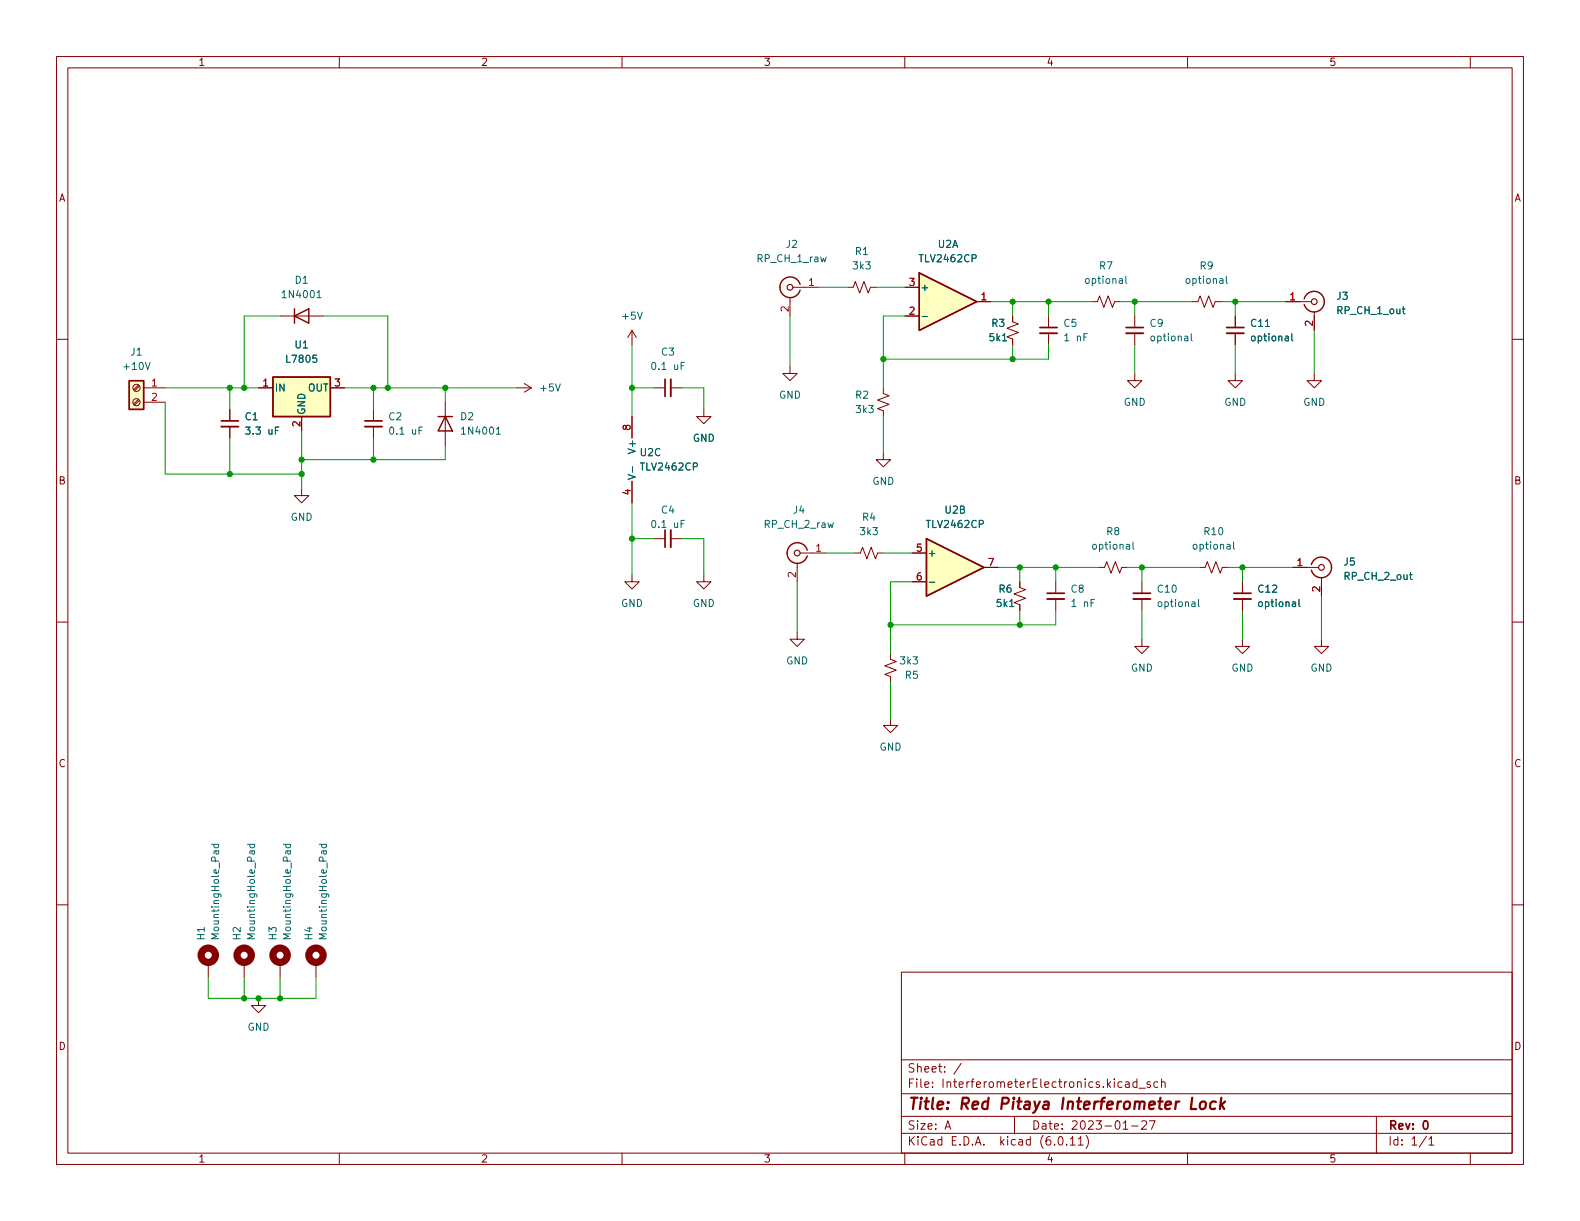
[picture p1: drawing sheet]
<svg xmlns="http://www.w3.org/2000/svg" width="279mm" height="216mm" viewBox="0 0 279 216" stroke-linecap="round" stroke-linejoin="round" font-family="sans-serif">
<g fill="none" stroke="#840000" stroke-width=".18">
<path d="M10 10h259.4v195.9h-259.4zM12 12h255.4v191.9h-255.4zM60 10v2M110 10v2M160 10v2M210 10v2M260 10v2M10 60h2M49.5 55.9h7.6M111.8 58.4v2.6M111.8 58.4l-.8 1.3M111.8 58.4l.7 1.3"/>
<path d="M139.7 52.6v3.3M140.2 50.8h4.6M149.9 50.8h1l.4-1 .7 2 .8-2 .7 2 .4-1h1M160 50.8h2.6M160 55.9h2.6M172.7 53.3h2.6M179.1 55.9v1l1 .4-2 .7 2 .8-2 .8 1 .3v1.1M185.4 55.9v2M185.4 58.9v2.1M193 53.3h1.1l.3-1 .8 2.1 .8-2.1 .7 2.1 .4-1.1h1M200.7 55.9v2M200.7 58.9v2.1"/>
<path d="M210.8 53.3h1l.4-1 .8 2.1 .7-2.1 .8 2.1 .4-1.1h1M218.4 55.9v2M218.4 58.9v2.1M227.3 53.3h4.6M232.4 55.1v3.3M267.4 60h2M24.5 70.6l-.9 .9M24.5 68.1l-.9 .8M24.7 70.8l-.9 .8M24.7 68.2l-.9 .9M25.4 68.6h3.8M25.4 71.1h3.8"/>
<path d="M40.6 72.4v2M40.6 75.4v2.1M45.7 68.6h2.6M53.3 73.7v2.5M58.4 68.6h2.6M66 72.4v2M66 75.4v2.1M78.7 71.1v7.6M91.4 68.6h2.6M92.7 67.8l1.3 .8M94 68.6l-1.3 .7M111.8 73.7v3.8"/>
<path d="M115.6 68.6h2M118.6 68.6h2M124.5 72.4v1.3h1.2l-1.2 1.2-1.3-1.2h1.3M139.7 64.8v1.2h1.3l-1.3 1.3-1.3-1.3h1.3M156.2 68.6v1l1 .4-2 .7 2 .8-2 .8 1 .3v1.1M200.7 66v1.3h1.2l-1.2 1.3-1.3-1.3h1.3M218.4 66v1.3h1.3l-1.3 1.3-1.2-1.3h1.2M232.4 66v1.3h1.3l-1.3 1.3-1.3-1.3h1.3M53.3 86.4v1.2h1.3l-1.3 1.3-1.2-1.3h1.2M111.8 85.1v3.8M115.6 95.3h2M118.6 95.3h2"/>
<path d="M141 99.6v3.3M141.5 97.8h4.5M151.1 97.8h1l.4-1 .8 2 .8-2 .7 2 .4-1h1M156.2 80v1.3h1.3l-1.3 1.3-1.3-1.3h1.3M161.3 97.8h2.5M10 110h2M111.8 101.6v1.3h1.2l-1.2 1.2-1.3-1.2h1.3M124.5 101.6v1.3h1.2l-1.2 1.2-1.3-1.2h1.3M141 111.8v1.2h1.2l-1.2 1.3-1.3-1.3h1.3M157.5 115.6v1l1 .4-2 .7 2 .8-2 .8 1 .3v1.1M161.3 102.9h2.5M174 100.3h2.5"/>
<path d="M180.3 102.9v1l1.1 .4-2.1 .7 2.1 .8-2.1 .8 1 .3v1.1M186.7 102.9v2M186.7 105.9v2.1M194.3 100.3h1l.4-1 .8 2 .7-2 .8 2 .4-1h1M201.9 113v1.3h1.3l-1.3 1.3-1.2-1.3h1.2M201.9 102.9v2M201.9 105.9v2.1M212.1 100.3h1l.4-1 .7 2 .8-2 .8 2 .4-1h1M219.7 113v1.3h1.3l-1.3 1.3-1.3-1.3h1.3M219.7 102.9v2M219.7 105.9v2.1M228.6 100.3h4.6"/>
<path d="M233.7 113v1.3h1.2l-1.2 1.3-1.3-1.3h1.3M233.7 102.1v3.3M267.4 110h2M157.5 127v1.3h1.2l-1.2 1.2-1.3-1.2h1.3M10 160h2M267.4 160h2M36.8 170.2v2.5M43.2 170.2v2.5M45.7 176.5v1.3h1.3l-1.3 1.3-1.3-1.3h1.3M49.5 170.2v2.5M55.9 170.2v2.5M159.4 171.9h108v32h-108z"/>
<path d="M159.4 197.4h108M159.4 193.4h108M159.4 187.4h108M164.9 192.1v.2M164.9 191.4v.1M167 189.4v.2M167 188.7v.1M170 188l-1.3 1.9M179.4 197.4v3M200.1 199.1h1.2M201 191.4l-.4-.1-.3 .3v.4l.2 .2h.5M201 190.8v1.5"/>
<path d="M201.4 192.4h1.1M201.9 198.3l.6-.1 .2 .1 .1 .3-1 1.1h1M203.3 198.2h1l-.7 1.5M203.4 191.4l-.4-.1-.2 .2 .1 .2 .5 .2v.3h-.6M204.8 191.4l-.5-.1-.3 .3v.4l.2 .2h.6M205.4 191.4l.2-.1 .4 .1v.9M205.4 190.8v1.5M243.4 197.4v6.5M60 203.9v2M110 203.9v2M159.4 200.4h108M160 203.9v2"/>
<path d="M192 200.8a1.72 1.72 0 0 1 0 2.2M210 203.9v2M252.7 201.4l.4-.4v1.5M252.7 202.5h.8M260 203.9v2"/>
<circle cx="24.1" cy="68.6" r=".63"/>
<circle cx="24.1" cy="71.1" r=".63"/>
</g>
<path d="M208.6 194.8l-.4 .1-.3 .3M210.8 194.1l-.2 2h.9" fill="none" stroke="#840000" stroke-width=".4"/>
<path d="M52.1 55.9l2.5-1.3v2.6zM52.1 54.6v2.6M141.5 50.3a1.81 1.81 0 0 0-2.8-1 1.81 1.81 0 0 0 0 3 1.81 1.81 0 0 0 2.8-1M162.6 48.3l10.1 5-10.1 5.1zM230.6 52.8a1.81 1.81 0 0 1 2.8-.9 1.81 1.81 0 0 1 0 2.9 1.81 1.81 0 0 1-2.8-1M22.9 67.3h2.5v5.1h-2.5zM48.3 66.7h10.1v7h-10.1zM77.5 73.7h2.5M78.7 73.7l1.3 2.5h-2.5zM142.7 97.3a1.81 1.81 0 0 0-2.7-1 1.81 1.81 0 0 0 0 3 1.81 1.81 0 0 0 2.7-1M163.8 95.3l10.2 5-10.2 5.1zM231.9 99.8a1.81 1.81 0 0 1 2.8-.9 1.81 1.81 0 0 1 0 2.9 1.81 1.81 0 0 1-2.8-1" fill="none" stroke="#840000" stroke-width=".25"/>
<g fill="none" stroke="#006464" stroke-width=".18">
<path d="M56.1 51.7l.3-.3v1.2M56.1 52.6h.7M112.7 55.2l.5 1.3 .4-1.3M145.1 45.4l.3 .9 .2-.6 .3 .6 .2-.9M163.1 56h.9M171.9 45.7l.6-.1 .1-.2v-.3l-.7-.1v1.3M197.9 49.3h.5l.1 .8M198.5 49.6h-.4l-.2 .2 .2 .3 .4-.1M199.1 48.8v1.1l.2 .2M209.5 59.5h.5l.1 .8M210.1 59.7l-.5 .1-.2 .2 .2 .3 .5-.1M210.7 59v1.1l.1 .2"/>
<path d="M215.7 49.3h.5l.1 .8M216.3 49.6h-.5l-.1 .2 .1 .3 .5-.1M216.9 48.8v1.1l.1 .2M223.8 57.7h.7M227.3 59.5h.5v.8M227.8 59.7l-.4 .1-.2 .2 .2 .3 .4-.1M228.4 59v1.1l.2 .2M248 54.6h.5M248.2 54.2v1.1l.3 .2M25.7 64.1l.4 1.2 .4-1.2M56 62.8h-.6l-.1 .6 .2-.1h.4l.1 .2v.5l-.2 .1-.5-.1M70.7 76.8h.7"/>
<path d="M87.8 75.9l.3-.4v1.3M87.8 76.8h.7M98.2 67.9l.5 1.3 .4-1.3M117.1 65.3h.7M177.3 60.3h.7M111.9 82.5v1M117.1 93.3h.7M122.6 82.5h.6l.1-.2v-.3l-.7-.1v1.2M146.4 92.4l.2 .9 .3-.6 .2 .6 .3-.9M173.2 92.7l.6-.1 .1-.2-.1-.3-.6-.1v1.3M199.2 96.3h.5l.1 .8M199.8 96.6h-.5l-.2 .2 .2 .3 .5-.1"/>
<path d="M200.4 95.8v1.1l.1 .2M217 96.3h.5v.8M217.5 96.6h-.4l-.2 .2 .2 .3 .4-.1M218.1 95.8v1.1l.2 .2M164.3 103h1M178.6 107.3h.7M210.8 106.5h.5v.8M211.3 106.7l-.4 .1-.2 .2 .2 .3 .4-.1M211.9 106v1.1l.2 .2M228.6 106.5h.4l.1 .8M229.1 106.7l-.4 .1-.2 .2 .2 .3 .4-.1M229.7 106v1.1l.2 .2"/>
<path d="M249.2 101.6h.5M249.4 101.2v1.1l.3 .2M37.4 149.3h1.3M37.9 149.3l-.1 .4 .3 .2 .5-.1v-.5M38.1 150.4l.1 .5 .2 .2 .3-.2-.1-.5M38.7 150.4l-.8 .1v.5M43.8 149.3h1.2M44.2 149.3v.4l.2 .2 .6-.1v-.5M44.5 150.4v.5l.2 .2 .3-.2v-.5M45 150.4l-.8 .1v.5M50.1 149.3h1.3M50.6 149.3l-.1 .4 .3 .2 .5-.1v-.5"/>
<path d="M50.8 150.4l.1 .5 .2 .2 .3-.2-.1-.5M51.4 150.4l-.8 .1v.5M56.5 149.3h1.2M56.9 149.3v.4l.2 .2 .6-.1v-.5M57.2 150.4v.5l.2 .2 .3-.2v-.5M57.7 150.4l-.8 .1v.5"/>
</g>
<g fill="none" stroke="#840000" stroke-width=".2">
<circle cx="139.7" cy="50.8" r=".51"/>
<circle cx="232.4" cy="53.3" r=".51"/>
<circle cx="141" cy="97.8" r=".51"/>
<circle cx="233.7" cy="100.3" r=".51"/>
</g>
<g fill="#ffffc2" stroke="#ffffc2" stroke-width=".18">
<path d="M162.6 48.3l10.1 5-10.1 5.1z"/>
<path d="M48.3 66.7h10.1v7h-10.1z"/>
<path d="M22.9 67.3h2.5v5.1h-2.5z"/>
<path d="M163.8 95.3l10.2 5-10.2 5.1z"/>
</g>
<g fill="none" stroke="#840000" stroke-width="1.3">
<circle cx="36.8" cy="168.9" r="1.27"/>
<circle cx="43.2" cy="168.9" r="1.27"/>
<circle cx="49.5" cy="168.9" r="1.27"/>
<circle cx="55.9" cy="168.9" r="1.27"/>
</g>
<path d="M183.9 58.9h3M199.1 58.9h3.1M216.9 58.9h3.1M39.1 75.4h3.1M64.5 75.4h3.1M118.6 67.1v3M118.6 93.7v3.1M185.2 105.9h3M200.4 105.9h3.1M218.2 105.9h3" fill="none" stroke="#840000" stroke-width=".33"/>
<path d="M183.9 57.9h3M199.1 57.9h3.1M216.9 57.9h3.1M39.1 74.4h3.1M64.5 74.4h3.1M117.6 67.1v3M117.6 93.7v3.1M185.2 104.9h3M200.4 104.9h3.1M218.2 104.9h3" fill="none" stroke="#840000" stroke-width=".3"/>
<g fill="none" stroke="#009600" stroke-width=".18">
<path d="M49.5 55.9h-6.3v12.7M57.1 55.9h11.5v12.7M139.7 55.9v8.9M144.8 50.8h5.1M154.9 50.8h5.1M160 55.9h-3.8v12.7M175.3 53.3h17.7M179.1 53.3v2.6M185.4 53.3v2.6M198.1 53.3h12.7M200.7 53.3v2.6M215.9 53.3h11.4"/>
<path d="M218.4 53.3v2.6M232.4 58.4v7.6M29.2 68.6h16.5M29.2 71.1v12.7h24.1M40.6 68.6v3.8M40.6 77.5v6.3M53.3 76.2v10.2M61 68.6h30.4M66 68.6v3.8M66 77.5v3.8M78.7 68.6v2.5M78.7 78.7v2.6h-25.4"/>
<path d="M111.8 68.6h3.8M111.8 61v12.7M120.6 68.6h3.9v3.8M156.2 73.7v6.3M179.1 61v2.5M185.4 61v2.5h-29.2M200.7 61v5M218.4 61v5M111.8 88.9v12.7M111.8 95.3h3.8M120.6 95.3h3.9v6.3M146 97.8h5.1"/>
<path d="M156.2 97.8h5.1M141 102.9v8.9M161.3 102.9h-3.8v12.7M176.5 100.3h17.8M180.3 100.3v2.6M180.3 108v2.5M186.7 108v2.5h-29.2M186.7 100.3v2.6M199.4 100.3h12.7M201.9 100.3v2.6M201.9 108v5M217.2 100.3h11.4"/>
<path d="M219.7 100.3v2.6M219.7 108v5M233.7 105.4v7.6M157.5 120.7v6.3M36.8 172.7v3.8h19.1v-3.8M43.2 172.7v3.8M49.5 172.7v3.8"/>
</g>
<g fill="#009600" stroke="#009600" stroke-width=".18">
<circle cx="180.3" cy="100.3" r=".46"/>
<circle cx="186.7" cy="100.3" r=".46"/>
<circle cx="219.7" cy="100.3" r=".46"/>
<circle cx="157.5" cy="110.5" r=".46"/>
<circle cx="180.3" cy="110.5" r=".46"/>
<circle cx="201.9" cy="100.3" r=".46"/>
<circle cx="40.6" cy="83.8" r=".46"/>
<circle cx="66" cy="81.3" r=".46"/>
<circle cx="111.8" cy="95.3" r=".46"/>
<circle cx="53.3" cy="81.3" r=".46"/>
<circle cx="53.3" cy="83.8" r=".46"/>
<circle cx="49.5" cy="176.5" r=".46"/>
<circle cx="45.7" cy="176.5" r=".46"/>
<circle cx="43.2" cy="176.5" r=".46"/>
<circle cx="179.1" cy="63.5" r=".46"/>
<circle cx="179.1" cy="53.3" r=".46"/>
<circle cx="156.2" cy="63.5" r=".46"/>
<circle cx="111.8" cy="68.6" r=".46"/>
<circle cx="43.2" cy="68.6" r=".46"/>
<circle cx="40.6" cy="68.6" r=".46"/>
<circle cx="68.6" cy="68.6" r=".46"/>
<circle cx="78.7" cy="68.6" r=".46"/>
<circle cx="66" cy="68.6" r=".46"/>
<circle cx="185.4" cy="53.3" r=".46"/>
<circle cx="200.7" cy="53.3" r=".46"/>
<circle cx="218.4" cy="53.3" r=".46"/>
</g>
<g font-size="2.8" fill="#840000">
<text x="160.4" y="196.8">Title:</text>
<text x="169.7" y="196.8">Red Pitaya</text>
<text x="188.3" y="196.8">Interferometer</text>
<text x="211.4" y="196.8">Lock</text>
</g>
<g font-size="2.1" fill="#840000">
<text x="160.4" y="190.1">Sheet:</text>
<text x="160.4" y="192.8">File:</text>
<text x="166.8" y="192.8">InterferometerElectronics.kicad_sch</text>
<text x="160.4" y="203">KiCad</text>
<text x="160.4" y="200.2">Size:</text>
<text x="167.1" y="200.2">A</text>
<text x="168.1" y="203">E.D.A.</text>
<text x="177" y="203">kicad</text>
<text x="182.4" y="200.2">Date:</text>
<text x="184.2" y="203">(6.0.11)</text>
<text x="189.4" y="200.2">2023-01-27</text>
<text x="245.4" y="200.2">Rev:</text>
<text x="245.4" y="203">Id:</text>
<text x="249.5" y="203">1/1</text>
<text x="251.5" y="200.2">0</text>
</g>
<g font-size="1.8" fill="#840000">
<text x="35" y="12">1</text>
<text x="85" y="12">2</text>
<text x="135" y="12">3</text>
<text x="185" y="12">4</text>
<text x="235" y="12">5</text>
<text x="10.4" y="36">A</text>
<text x="267.8" y="36">A</text>
<text x="10.3" y="86">B</text>
<text x="267.7" y="86">B</text>
<text x="10.3" y="136">C</text>
<text x="267.7" y="136">C</text>
<text x="10.3" y="186">D</text>
<text x="267.7" y="186">D</text>
<text x="35" y="205.9">1</text>
<text x="85" y="205.9">2</text>
<text x="135" y="205.9">3</text>
<text x="185" y="205.9">4</text>
<text x="235" y="205.9">5</text>
</g>
<g font-size="1.8" fill="#006464">
<text x="133.7" y="46.7">RP_CH_1_raw</text>
<text x="138.9" y="44.2">J2</text>
<text x="151.1" y="45.5">R1</text>
<text x="162.3" y="46.7">TLV2462CP</text>
<text x="165.7" y="44.2">U2A</text>
<text x="49.6" y="53.1">1N4001</text>
<text x="52" y="50.6">D1</text>
<text x="150.6" y="48">3k3</text>
<text x="162.7" y="51.8">+</text>
<text x="191.6" y="50.6">optional</text>
<text x="194.3" y="48">R7</text>
<text x="209.4" y="50.6">optional</text>
<text x="212" y="48">R9</text>
<text x="236.2" y="53.4">J3</text>
<text x="109.7" y="56.9">+5V</text>
<text x="175.2" y="58.2">R3</text>
<text x="188" y="58.2">C5</text>
<text x="203.2" y="58.2">C9</text>
<text x="221" y="58.2">C11</text>
<text x="236.2" y="55.9">RP_CH_1_out</text>
<text x="21.5" y="65.8">+10V</text>
<text x="23" y="63.3">J1</text>
<text x="50.3" y="64.5">L7805</text>
<text x="52" y="62">U1</text>
<text x="114.9" y="65.8">0.1</text>
<text x="116.8" y="63.3">C3</text>
<text x="119.1" y="65.8">uF</text>
<text x="174.7" y="60.7">5k1</text>
<text x="188" y="60.7">1</text>
<text x="190.3" y="60.7">nF</text>
<text x="203.2" y="60.7">optional</text>
<text x="221" y="60.7">optional</text>
<text x="48.5" y="69.6">IN</text>
<text x="54.4" y="69.6">OUT</text>
<text x="95.3" y="69.6">+5V</text>
<text x="137.7" y="70.9">GND</text>
<text x="151.1" y="70.9">R2</text>
<text x="43.2" y="74.7">C1</text>
<text x="43.2" y="77.2">3.3</text>
<text x="47.3" y="77.2">uF</text>
<text x="54.4" y="73.4" transform="rotate(-90 54.4 73.4)">GND</text>
<text x="68.6" y="74.7">C2</text>
<text x="68.6" y="77.2">0.1</text>
<text x="72.7" y="77.2">uF</text>
<text x="81.3" y="74.7">D2</text>
<text x="81.3" y="77.2">1N4001</text>
<text x="151.1" y="73.4">3k3</text>
<text x="198.6" y="72.1">GND</text>
<text x="216.4" y="72.1">GND</text>
<text x="230.4" y="72.1">GND</text>
<text x="112.8" y="80.4" transform="rotate(-90 112.8 80.4)">V+</text>
<text x="113" y="81">U2C</text>
<text x="113" y="83.6">TLV2462CP</text>
<text x="122.4" y="78.5">GND</text>
<text x="112.8" y="85" transform="rotate(-90 112.8 85)">V-</text>
<text x="154.2" y="86.1">GND</text>
<text x="51.3" y="92.5">GND</text>
<text x="114.9" y="93.7">0.1</text>
<text x="116.8" y="91.2">C4</text>
<text x="119.1" y="93.7">uF</text>
<text x="135" y="93.7">RP_CH_2_raw</text>
<text x="140.1" y="91.2">J4</text>
<text x="151.9" y="95">3k3</text>
<text x="152.4" y="92.5">R4</text>
<text x="163.6" y="93.7">TLV2462CP</text>
<text x="166.9" y="91.2">U2B</text>
<text x="195.5" y="95">R8</text>
<text x="212.7" y="95">R10</text>
<text x="164" y="98.8">+</text>
<text x="192.9" y="97.5">optional</text>
<text x="210.7" y="97.5">optional</text>
<text x="237.5" y="100.4">J5</text>
<text x="109.7" y="107.7">GND</text>
<text x="122.4" y="107.7">GND</text>
<text x="176" y="107.7">5k1</text>
<text x="176.5" y="105.2">R6</text>
<text x="189.2" y="105.2">C8</text>
<text x="189.2" y="107.7">1</text>
<text x="191.6" y="107.7">nF</text>
<text x="204.5" y="105.2">C10</text>
<text x="204.5" y="107.7">optional</text>
<text x="222.3" y="105.2">C12</text>
<text x="222.3" y="107.7">optional</text>
<text x="237.5" y="102.9">RP_CH_2_out</text>
<text x="139" y="117.9">GND</text>
<text x="159" y="117.9">3k3</text>
<text x="199.9" y="119.1">GND</text>
<text x="217.7" y="119.1">GND</text>
<text x="231.7" y="119.1">GND</text>
<text x="159.9" y="120.4">R5</text>
<text x="155.5" y="133.1">GND</text>
<text x="36.6" y="166.4" transform="rotate(-90 36.6 166.4)">H1</text>
<text x="39.1" y="166.4" transform="rotate(-90 39.1 166.4)">MountingHole_Pad</text>
<text x="42.9" y="166.4" transform="rotate(-90 42.9 166.4)">H2</text>
<text x="45.5" y="166.4" transform="rotate(-90 45.5 166.4)">MountingHole_Pad</text>
<text x="49.3" y="166.4" transform="rotate(-90 49.3 166.4)">H3</text>
<text x="51.8" y="166.4" transform="rotate(-90 51.8 166.4)">MountingHole_Pad</text>
<text x="55.6" y="166.4" transform="rotate(-90 55.6 166.4)">H4</text>
<text x="58.2" y="166.4" transform="rotate(-90 58.2 166.4)">MountingHole_Pad</text>
<text x="43.7" y="182.6">GND</text>
</g>
<g font-size="1.8" fill="#a90000">
<text x="142.8" y="50.5">1</text>
<text x="160.6" y="50.5">3</text>
<text x="173.3" y="53.1">1</text>
<text x="227.9" y="53.1">1</text>
<text x="139.4" y="55.3" transform="rotate(-90 139.4 55.3)">2</text>
<text x="160.6" y="55.6">2</text>
<text x="232.2" y="57.8" transform="rotate(-90 232.2 57.8)">2</text>
<text x="26.6" y="68.3">1</text>
<text x="26.6" y="70.9">2</text>
<text x="46.3" y="68.3">1</text>
<text x="59" y="68.3">3</text>
<text x="53.1" y="75.6" transform="rotate(-90 53.1 75.6)">2</text>
<text x="111.5" y="76.2" transform="rotate(-90 111.5 76.2)">8</text>
<text x="111.5" y="87.7" transform="rotate(-90 111.5 87.7)">4</text>
<text x="144.1" y="97.5">1</text>
<text x="161.9" y="97.5">5</text>
<text x="174.6" y="100.1">7</text>
<text x="229.2" y="100.1">1</text>
<text x="140.7" y="102.3" transform="rotate(-90 140.7 102.3)">2</text>
<text x="161.9" y="102.6">6</text>
<text x="233.4" y="104.8" transform="rotate(-90 233.4 104.8)">2</text>
</g>
</svg>
